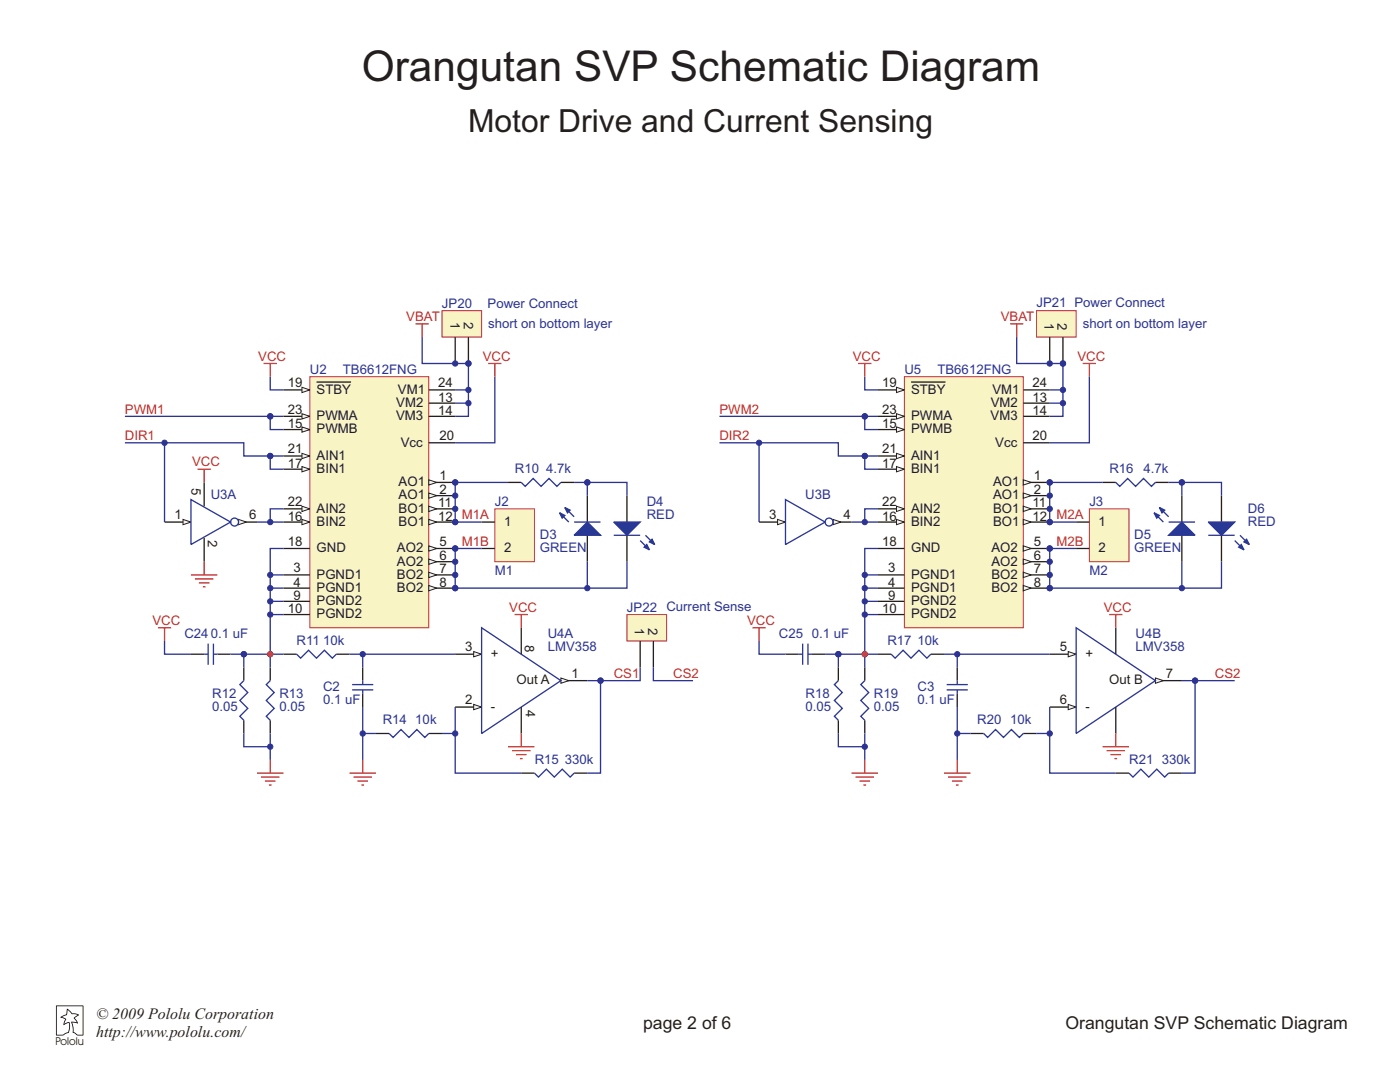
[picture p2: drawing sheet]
<svg xmlns="http://www.w3.org/2000/svg" width="279mm" height="216mm" viewBox="0 0 279 216" stroke-linecap="round" stroke-linejoin="round" font-family="sans-serif">
<path d="M82.9 64.6h2.7M84.3 64.6v2.7M97.4 72.5h2.7M98.8 72.5v2.7M51.3 154.3h5.3M52.1 155.1h3.7M52.9 155.9h2.1M53.7 156.6h.5M53.9 151.6v2.7" fill="none" stroke="#c2262e" stroke-width=".26"/>
<path d="M90.8 77.8h2.7" fill="none" stroke="#2c3392" stroke-width=".26"/>
<circle cx="93.5" cy="77.8" r=".53" fill="#2c3392"/>
<circle cx="93.5" cy="77.8" r=".53" fill="none" stroke="#2c3392" stroke-width=".2"/>
<path d="M90.8 80.4h2.7" fill="none" stroke="#2c3392" stroke-width=".26"/>
<circle cx="93.5" cy="80.4" r=".53" fill="#2c3392"/>
<circle cx="93.5" cy="80.4" r=".53" fill="none" stroke="#2c3392" stroke-width=".2"/>
<path d="M98.8 75.2v13.2h-8M53.9 114.7h2.7" fill="none" stroke="#2c3392" stroke-width=".26"/>
<circle cx="53.9" cy="114.7" r=".53" fill="#2c3392"/>
<circle cx="53.9" cy="114.7" r=".53" fill="none" stroke="#2c3392" stroke-width=".2"/>
<path d="M53.9 117.4h2.7" fill="none" stroke="#2c3392" stroke-width=".26"/>
<circle cx="53.9" cy="117.4" r=".53" fill="#2c3392"/>
<circle cx="53.9" cy="117.4" r=".53" fill="none" stroke="#2c3392" stroke-width=".2"/>
<path d="M53.9 120h2.7" fill="none" stroke="#2c3392" stroke-width=".26"/>
<circle cx="53.9" cy="120" r=".53" fill="#2c3392"/>
<circle cx="53.9" cy="120" r=".53" fill="none" stroke="#2c3392" stroke-width=".2"/>
<path d="M53.9 122.6h2.7" fill="none" stroke="#2c3392" stroke-width=".26"/>
<circle cx="53.9" cy="122.6" r=".53" fill="#2c3392"/>
<circle cx="53.9" cy="122.6" r=".53" fill="none" stroke="#2c3392" stroke-width=".2"/>
<path d="M47.6 104.2h3.7" fill="none" stroke="#231f20" stroke-width=".26"/>
<path d="M47.6 103.6l1.6 .6-1.6 .5z" fill="#f9f7e9"/>
<path d="M47.6 103.6l1.6 .6-1.6 .5z" fill="none" stroke="#231f20" stroke-width=".2"/>
<path d="M32.8 104.2h5.3" fill="none" stroke="#231f20" stroke-width=".26"/>
<path d="M36.5 103.6l1.6 .6-1.6 .5z" fill="#f9f7e9"/>
<path d="M36.5 103.6l1.6 .6-1.6 .5z" fill="none" stroke="#231f20" stroke-width=".2"/>
<g fill="none" stroke="#273895" stroke-width=".26">
<path d="M38.1 99.7l7.9 4.5-7.9 4.5z"/>
<circle cx="46.8" cy="104.2" r=".79"/>
</g>
<path d="M40.7 96.3v4.7M40.7 107.3v4.8" fill="none" stroke="#231f20" stroke-width=".26"/>
<path d="M61.8 75.2h23.8v50.1h-23.8z" fill-rule="evenodd" fill="#f9f4c4"/>
<path d="M61.8 75.2h23.8v50.1h-23.8z" fill="none" stroke="#c2262e" stroke-width=".2"/>
<path d="M56.6 93.6h5.2M85.6 88.4h5.2" fill="none" stroke="#231f20" stroke-width=".26"/>
<path d="M60.3 93.1l1.5 .5-1.5 .6z" fill="#f9f7e9"/>
<path d="M60.3 93.1l1.5 .5-1.5 .6z" fill="none" stroke="#231f20" stroke-width=".2"/>
<path d="M85.6 98.9h5.2" fill="none" stroke="#231f20" stroke-width=".26"/>
<path d="M85.6 98.4l1.6 .5-1.6 .5z" fill="#f9f7e9"/>
<path d="M85.6 98.4l1.6 .5-1.6 .5z" fill="none" stroke="#231f20" stroke-width=".2"/>
<path d="M85.6 112.1h5.2" fill="none" stroke="#231f20" stroke-width=".26"/>
<path d="M85.6 111.6l1.6 .5-1.6 .5z" fill="#f9f7e9"/>
<path d="M85.6 111.6l1.6 .5-1.6 .5z" fill="none" stroke="#231f20" stroke-width=".2"/>
<path d="M85.6 104.2h5.2" fill="none" stroke="#231f20" stroke-width=".26"/>
<path d="M85.6 103.6l1.6 .6-1.6 .5z" fill="#f9f7e9"/>
<path d="M85.6 103.6l1.6 .6-1.6 .5z" fill="none" stroke="#231f20" stroke-width=".2"/>
<path d="M85.6 117.4h5.2" fill="none" stroke="#231f20" stroke-width=".26"/>
<path d="M85.6 116.8l1.6 .6-1.6 .5z" fill="#f9f7e9"/>
<path d="M85.6 116.8l1.6 .6-1.6 .5z" fill="none" stroke="#231f20" stroke-width=".2"/>
<path d="M56.6 104.2h5.2" fill="none" stroke="#231f20" stroke-width=".26"/>
<path d="M60.3 103.6l1.5 .6-1.5 .5z" fill="#f9f7e9"/>
<path d="M60.3 103.6l1.5 .6-1.5 .5z" fill="none" stroke="#231f20" stroke-width=".2"/>
<path d="M56.6 85.7h5.2" fill="none" stroke="#231f20" stroke-width=".26"/>
<path d="M60.3 85.2l1.5 .5-1.5 .5z" fill="#f9f7e9"/>
<path d="M60.3 85.2l1.5 .5-1.5 .5z" fill="none" stroke="#231f20" stroke-width=".2"/>
<path d="M56.6 77.8h5.2" fill="none" stroke="#231f20" stroke-width=".26"/>
<path d="M60.3 77.3l1.5 .5-1.5 .5z" fill="#f9f7e9"/>
<path d="M60.3 77.3l1.5 .5-1.5 .5z" fill="none" stroke="#231f20" stroke-width=".2"/>
<path d="M63.2 76.2h6.9" fill="none" stroke="#231f20" stroke-width=".61" stroke-linecap="butt"/>
<path d="M85.6 77.8h5.2M85.6 80.4h5.2M56.6 120h5.2M85.6 114.7h5.2M56.6 122.6h5.2" fill="none" stroke="#231f20" stroke-width=".26"/>
<path d="M85.6 114.2l1.6 .5-1.6 .5z" fill="#f9f7e9"/>
<path d="M85.6 114.2l1.6 .5-1.6 .5z" fill="none" stroke="#231f20" stroke-width=".2"/>
<path d="M85.6 101.5h5.2" fill="none" stroke="#231f20" stroke-width=".26"/>
<path d="M85.6 101l1.6 .5-1.6 .6z" fill="#f9f7e9"/>
<path d="M85.6 101l1.6 .5-1.6 .6z" fill="none" stroke="#231f20" stroke-width=".2"/>
<path d="M85.6 109.4h5.2" fill="none" stroke="#231f20" stroke-width=".26"/>
<path d="M85.6 108.9l1.6 .5-1.6 .6z" fill="#f9f7e9"/>
<path d="M85.6 108.9l1.6 .5-1.6 .6z" fill="none" stroke="#231f20" stroke-width=".2"/>
<path d="M85.6 96.3h5.2" fill="none" stroke="#231f20" stroke-width=".26"/>
<path d="M85.6 95.7l1.6 .6-1.6 .5z" fill="#f9f7e9"/>
<path d="M85.6 95.7l1.6 .6-1.6 .5z" fill="none" stroke="#231f20" stroke-width=".2"/>
<path d="M56.6 91h5.2M85.6 83.1h5.2M56.6 117.4h5.2M56.6 114.7h5.2M56.6 109.4h5.2" fill="none" stroke="#231f20" stroke-width=".26"/>
<path d="M60.3 90.5l1.5 .5-1.5 .5z" fill="#f9f7e9"/>
<path d="M60.3 90.5l1.5 .5-1.5 .5z" fill="none" stroke="#231f20" stroke-width=".2"/>
<path d="M56.6 101.5h5.2" fill="none" stroke="#231f20" stroke-width=".26"/>
<path d="M60.3 101l1.5 .5-1.5 .6z" fill="#f9f7e9"/>
<path d="M60.3 101l1.5 .5-1.5 .6z" fill="none" stroke="#231f20" stroke-width=".2"/>
<path d="M56.6 83.1h5.2" fill="none" stroke="#231f20" stroke-width=".26"/>
<path d="M60.3 82.6l1.5 .5-1.5 .5z" fill="#f9f7e9"/>
<path d="M60.3 82.6l1.5 .5-1.5 .5z" fill="none" stroke="#231f20" stroke-width=".2"/>
<circle cx="90.8" cy="98.9" r=".53" fill="#2c3392"/>
<circle cx="90.8" cy="98.9" r=".53" fill="none" stroke="#2c3392" stroke-width=".2"/>
<circle cx="90.8" cy="112.1" r=".53" fill="#2c3392"/>
<circle cx="90.8" cy="112.1" r=".53" fill="none" stroke="#2c3392" stroke-width=".2"/>
<circle cx="90.8" cy="104.2" r=".53" fill="#2c3392"/>
<circle cx="90.8" cy="104.2" r=".53" fill="none" stroke="#2c3392" stroke-width=".2"/>
<circle cx="90.8" cy="117.4" r=".53" fill="#2c3392"/>
<circle cx="90.8" cy="117.4" r=".53" fill="none" stroke="#2c3392" stroke-width=".2"/>
<circle cx="90.8" cy="114.7" r=".53" fill="#2c3392"/>
<circle cx="90.8" cy="114.7" r=".53" fill="none" stroke="#2c3392" stroke-width=".2"/>
<circle cx="90.8" cy="101.5" r=".53" fill="#2c3392"/>
<circle cx="90.8" cy="101.5" r=".53" fill="none" stroke="#2c3392" stroke-width=".2"/>
<circle cx="90.8" cy="109.4" r=".53" fill="#2c3392"/>
<circle cx="90.8" cy="109.4" r=".53" fill="none" stroke="#2c3392" stroke-width=".2"/>
<circle cx="90.8" cy="96.3" r=".53" fill="#2c3392"/>
<circle cx="90.8" cy="96.3" r=".53" fill="none" stroke="#2c3392" stroke-width=".2"/>
<path d="M98.8 101.5h7.9v10.6h-7.9z" fill-rule="evenodd" fill="#f9f4c4"/>
<path d="M98.8 101.5h7.9v10.6h-7.9z" fill="none" stroke="#c2262e" stroke-width=".2"/>
<path d="M96.1 104.2h2.7M96.1 109.4h2.7" fill="none" stroke="#231f20" stroke-width=".26"/>
<path d="M39.4 93.6h2.7M40.7 93.6v2.7M38.1 114.7h5.3M38.9 115.5h3.7M39.7 116.3h2.1M40.5 117.1h.5M40.7 112.1v2.6" fill="none" stroke="#c2262e" stroke-width=".26"/>
<path d="M51.3 104.2h5.3M56.6 101.5h-2.7v2.7" fill="none" stroke="#2c3392" stroke-width=".26"/>
<circle cx="53.9" cy="104.2" r=".53" fill="#2c3392"/>
<circle cx="53.9" cy="104.2" r=".53" fill="none" stroke="#2c3392" stroke-width=".2"/>
<path d="M56.6 91h-2.7v2.6h2.7" fill="none" stroke="#2c3392" stroke-width=".26"/>
<circle cx="53.9" cy="91" r=".53" fill="#2c3392"/>
<circle cx="53.9" cy="91" r=".53" fill="none" stroke="#2c3392" stroke-width=".2"/>
<path d="M32.8 88.4v15.8" fill="none" stroke="#2c3392" stroke-width=".26"/>
<circle cx="32.8" cy="88.4" r=".53" fill="#2c3392"/>
<circle cx="32.8" cy="88.4" r=".53" fill="none" stroke="#2c3392" stroke-width=".2"/>
<path d="M24.9 88.4h23.8v2.6h5.2" fill="none" stroke="#2c3392" stroke-width=".26"/>
<circle cx="53.9" cy="91" r=".53" fill="#2c3392"/>
<circle cx="53.9" cy="91" r=".53" fill="none" stroke="#2c3392" stroke-width=".2"/>
<path d="M56.6 83.1h-2.7v2.6h2.7" fill="none" stroke="#2c3392" stroke-width=".26"/>
<circle cx="53.9" cy="83.1" r=".53" fill="#2c3392"/>
<circle cx="53.9" cy="83.1" r=".53" fill="none" stroke="#2c3392" stroke-width=".2"/>
<path d="M24.9 83.1h29" fill="none" stroke="#2c3392" stroke-width=".26"/>
<circle cx="53.9" cy="83.1" r=".53" fill="#2c3392"/>
<circle cx="53.9" cy="83.1" r=".53" fill="none" stroke="#2c3392" stroke-width=".2"/>
<path d="M88.2 62h7.9v5.3h-7.9z" fill-rule="evenodd" fill="#f9f4c4"/>
<path d="M88.2 62h7.9v5.3h-7.9z" fill="none" stroke="#c2262e" stroke-width=".2"/>
<path d="M90.8 67.3v5.2M93.5 67.3v5.2" fill="none" stroke="#231f20" stroke-width=".26"/>
<circle cx="90.8" cy="72.5" r=".53" fill="#2c3392"/>
<circle cx="90.8" cy="72.5" r=".53" fill="none" stroke="#2c3392" stroke-width=".2"/>
<circle cx="93.5" cy="72.5" r=".53" fill="#2c3392"/>
<circle cx="93.5" cy="72.5" r=".53" fill="none" stroke="#2c3392" stroke-width=".2"/>
<path d="M84.3 67.3v5.2h9.2v10.6h-2.7" fill="none" stroke="#2c3392" stroke-width=".26"/>
<circle cx="93.5" cy="72.5" r=".53" fill="#2c3392"/>
<circle cx="93.5" cy="72.5" r=".53" fill="none" stroke="#2c3392" stroke-width=".2"/>
<path d="M111.9 135.8h5.3" fill="none" stroke="#231f20" stroke-width=".26"/>
<path d="M111.9 135.3l1.6 .5-1.6 .5z" fill="#f9f7e9"/>
<path d="M111.9 135.3l1.6 .5-1.6 .5z" fill="none" stroke="#231f20" stroke-width=".2"/>
<path d="M90.8 141.1h5.3" fill="none" stroke="#231f20" stroke-width=".26"/>
<path d="M94.5 140.6l1.6 .5-1.6 .5z" fill="#f9f7e9"/>
<path d="M94.5 140.6l1.6 .5-1.6 .5z" fill="none" stroke="#231f20" stroke-width=".2"/>
<path d="M90.8 130.5h5.3" fill="none" stroke="#231f20" stroke-width=".26"/>
<path d="M94.5 130l1.6 .5-1.6 .6z" fill="#f9f7e9"/>
<path d="M94.5 130l1.6 .5-1.6 .6z" fill="none" stroke="#231f20" stroke-width=".2"/>
<path d="M48.7 135.8l-.8 .8 1.5 1.6-1.5 1.6 1.5 1.5-1.5 1.6 .8 .8M53.9 135.8l-.8 .8 1.6 1.6-1.6 1.6 1.6 1.5-1.6 1.6 .8 .8M59.2 130.5l.8 .8 1.6-1.6 1.6 1.6 1.5-1.6 1.6 1.6 .8-.8M70.3 136.6h4.2M70.3 137.7h4.2M72.4 135.8v.8M72.4 137.7v.7M96.1 125.3l15.8 10.5-15.8 10.6zM77.7 146.4l.8 .8 1.5-1.6 1.6 1.6 1.6-1.6 1.6 1.6 .8-.8M106.7 154.3l.8 .8 1.5-1.6 1.6 1.6 1.6-1.6 1.6 1.6 .8-.8" fill="none" stroke="#273895" stroke-width=".26"/>
<g fill="none" stroke="#231f20" stroke-width=".26">
<path d="M48.7 133.2v2.6M53.9 133.2v2.6M56.6 130.5h2.6M67.1 130.5h2.7M72.4 133.2v2.6M72.4 138.4v2.7M104 125.3v5.2M48.7 143.7v2.7M53.9 143.7v2.7M75 146.4h2.7M85.6 146.4h2.6M104 141.1v5.3"/>
<path d="M104 154.3h2.7M114.6 154.3h2.6"/>
</g>
<g fill="none" stroke="#c2262e" stroke-width=".26">
<path d="M52.6 72.5h2.6M53.9 72.5v2.7M102.7 122.6h2.6M104 122.6v2.7M69.8 154.3h5.2M70.5 155.1h3.7M71.3 155.9h2.1M72.1 156.6h.6M72.4 151.6v2.7M101.4 149h5.3M102.2 149.8h3.7M103 150.6h2.1"/>
<path d="M103.8 151.4h.5M104 146.4v2.6"/>
</g>
<path d="M53.9 75.2v2.6h2.7M48.7 146.4v2.6h5.2M53.9 146.4v5.2" fill="none" stroke="#2c3392" stroke-width=".26"/>
<circle cx="53.9" cy="149" r=".53" fill="#2c3392"/>
<circle cx="53.9" cy="149" r=".53" fill="none" stroke="#2c3392" stroke-width=".2"/>
<path d="M56.6 109.4h-2.7v23.8M56.6 130.5h-7.9v2.7" fill="none" stroke="#2c3392" stroke-width=".26"/>
<circle cx="48.7" cy="130.5" r=".53" fill="#2c3392"/>
<circle cx="48.7" cy="130.5" r=".53" fill="none" stroke="#2c3392" stroke-width=".2"/>
<path d="M69.8 130.5h21M72.4 130.5v2.7" fill="none" stroke="#2c3392" stroke-width=".26"/>
<circle cx="72.4" cy="130.5" r=".53" fill="#2c3392"/>
<circle cx="72.4" cy="130.5" r=".53" fill="none" stroke="#2c3392" stroke-width=".2"/>
<path d="M72.4 141.1v10.5M72.4 146.4h2.6" fill="none" stroke="#2c3392" stroke-width=".26"/>
<circle cx="72.4" cy="146.4" r=".53" fill="#2c3392"/>
<circle cx="72.4" cy="146.4" r=".53" fill="none" stroke="#2c3392" stroke-width=".2"/>
<path d="M117.2 135.8h2.6v18.5h-2.6M90.8 141.1v13.2h13.2" fill="none" stroke="#2c3392" stroke-width=".26"/>
<circle cx="119.8" cy="135.8" r=".53" fill="#2c3392"/>
<circle cx="119.8" cy="135.8" r=".53" fill="none" stroke="#2c3392" stroke-width=".2"/>
<path d="M127.8 133.2v2.6h-8" fill="none" stroke="#2c3392" stroke-width=".26"/>
<circle cx="119.8" cy="135.8" r=".53" fill="#2c3392"/>
<circle cx="119.8" cy="135.8" r=".53" fill="none" stroke="#2c3392" stroke-width=".2"/>
<circle cx="53.9" cy="130.5" r=".53" fill="#2c3392"/>
<circle cx="53.9" cy="130.5" r=".53" fill="none" stroke="#2c3392" stroke-width=".2"/>
<circle cx="53.9" cy="130.5" r=".53" fill="#c2262e"/>
<circle cx="53.9" cy="130.5" r=".53" fill="none" stroke="#c2262e" stroke-width=".2"/>
<path d="M88.2 146.4h2.6" fill="none" stroke="#2c3392" stroke-width=".26"/>
<circle cx="90.8" cy="146.4" r=".53" fill="#2c3392"/>
<circle cx="90.8" cy="146.4" r=".53" fill="none" stroke="#2c3392" stroke-width=".2"/>
<path d="M125.1 122.6h7.9v5.3h-7.9z" fill-rule="evenodd" fill="#f9f4c4"/>
<path d="M125.1 122.6h7.9v5.3h-7.9z" fill="none" stroke="#c2262e" stroke-width=".2"/>
<path d="M117.2 98.9v5.3M117.2 106.8v5.3M127.8 127.9v5.3M130.4 127.9v5.3" fill="none" stroke="#231f20" stroke-width=".26"/>
<path d="M130.4 133.2v2.6h7.9" fill="none" stroke="#2c3392" stroke-width=".26"/>
<path d="M114.6 106.8l2.6-2.6 2.6 2.6z" fill="#273895"/>
<path d="M112.7 101.3l1.9 1.8M114.6 106.8l2.6-2.6 2.6 2.6z" fill="none" stroke="#273895" stroke-width=".26"/>
<path d="M112.7 101.3l1.1 .5-.5 .5z" fill="#273895"/>
<path d="M112.7 101.3l1.1 .5-.5 .5z" fill="none" stroke="#273895" stroke-width=".26"/>
<path d="M111.7 102.3l1 .6-.5 .5z" fill="#273895"/>
<path d="M104 96.3l.8 .8 1.6-1.6 1.6 1.6 1.6-1.6 1.5 1.6 .8-.8M111.7 102.3l1 .6-.5 .5zM111.7 102.3l1.8 1.9M114.6 104.2h5.2" fill="none" stroke="#273895" stroke-width=".26"/>
<path d="M101.4 96.3h2.6M111.9 96.3h2.7M125.1 98.9v5.3M125.1 106.8v5.3" fill="none" stroke="#231f20" stroke-width=".26"/>
<path d="M122.5 104.2h5.3l-2.7 2.6z" fill="#273895"/>
<path d="M122.5 104.2h5.3l-2.7 2.6zM127.8 107.9l1.8 1.8" fill="none" stroke="#273895" stroke-width=".26"/>
<path d="M129.1 108.7l.5 1-1.1-.5z" fill="#273895"/>
<path d="M129.1 108.7l.5 1-1.1-.5z" fill="none" stroke="#273895" stroke-width=".26"/>
<path d="M129.6 108.1l.5-.5 .6 1.1z" fill="#273895"/>
<path d="M122.5 106.8h5.3M128.8 106.8l1.9 1.9M129.6 108.1l.5-.5 .6 1.1z" fill="none" stroke="#273895" stroke-width=".26"/>
<path d="M117.2 112.1v5.3" fill="none" stroke="#2c3392" stroke-width=".26"/>
<circle cx="117.2" cy="117.4" r=".53" fill="#2c3392"/>
<circle cx="117.2" cy="117.4" r=".53" fill="none" stroke="#2c3392" stroke-width=".2"/>
<path d="M96.1 109.4h-5.3v8h34.3v-5.3" fill="none" stroke="#2c3392" stroke-width=".26"/>
<circle cx="90.8" cy="109.4" r=".53" fill="#2c3392"/>
<circle cx="90.8" cy="109.4" r=".53" fill="none" stroke="#2c3392" stroke-width=".2"/>
<circle cx="90.8" cy="117.4" r=".53" fill="#2c3392"/>
<circle cx="90.8" cy="117.4" r=".53" fill="none" stroke="#2c3392" stroke-width=".2"/>
<path d="M114.6 96.3h2.6v2.6" fill="none" stroke="#2c3392" stroke-width=".26"/>
<circle cx="117.2" cy="96.3" r=".53" fill="#2c3392"/>
<circle cx="117.2" cy="96.3" r=".53" fill="none" stroke="#2c3392" stroke-width=".2"/>
<path d="M117.2 96.3h7.9v2.6" fill="none" stroke="#2c3392" stroke-width=".26"/>
<circle cx="117.2" cy="96.3" r=".53" fill="#2c3392"/>
<circle cx="117.2" cy="96.3" r=".53" fill="none" stroke="#2c3392" stroke-width=".2"/>
<path d="M101.4 96.3h-10.6v7.9h5.3" fill="none" stroke="#2c3392" stroke-width=".26"/>
<circle cx="90.8" cy="104.2" r=".53" fill="#2c3392"/>
<circle cx="90.8" cy="104.2" r=".53" fill="none" stroke="#2c3392" stroke-width=".2"/>
<circle cx="90.8" cy="96.3" r=".53" fill="#2c3392"/>
<circle cx="90.8" cy="96.3" r=".53" fill="none" stroke="#2c3392" stroke-width=".2"/>
<path d="M38.1 130.5h2.6M43.4 130.5h2.6" fill="none" stroke="#231f20" stroke-width=".26"/>
<path d="M40.7 130.5h.8M41.5 128.4v4.2M42.6 128.4v4.2M42.6 130.5h.8" fill="none" stroke="#273895" stroke-width=".26"/>
<path d="M31.5 125.3h2.7M32.8 125.3v2.6" fill="none" stroke="#c2262e" stroke-width=".26"/>
<path d="M32.8 127.9v2.6h5.3M46 130.5h2.7" fill="none" stroke="#2c3392" stroke-width=".26"/>
<circle cx="48.7" cy="130.5" r=".53" fill="#2c3392"/>
<circle cx="48.7" cy="130.5" r=".53" fill="none" stroke="#2c3392" stroke-width=".2"/>
<path d="M216.1 72.5h2.6M217.4 72.5v2.7" fill="none" stroke="#c2262e" stroke-width=".26"/>
<path d="M209.5 77.8h2.6" fill="none" stroke="#2c3392" stroke-width=".26"/>
<circle cx="212.1" cy="77.8" r=".53" fill="#2c3392"/>
<circle cx="212.1" cy="77.8" r=".53" fill="none" stroke="#2c3392" stroke-width=".2"/>
<path d="M209.5 80.4h2.6" fill="none" stroke="#2c3392" stroke-width=".26"/>
<circle cx="212.1" cy="80.4" r=".53" fill="#2c3392"/>
<circle cx="212.1" cy="80.4" r=".53" fill="none" stroke="#2c3392" stroke-width=".2"/>
<path d="M217.4 75.2v13.2h-7.9M172.6 114.7h2.6M175.2 109.4h-2.6v23.8" fill="none" stroke="#2c3392" stroke-width=".26"/>
<circle cx="172.6" cy="114.7" r=".53" fill="#2c3392"/>
<circle cx="172.6" cy="114.7" r=".53" fill="none" stroke="#2c3392" stroke-width=".2"/>
<path d="M172.6 117.4h2.6" fill="none" stroke="#2c3392" stroke-width=".26"/>
<circle cx="172.6" cy="117.4" r=".53" fill="#2c3392"/>
<circle cx="172.6" cy="117.4" r=".53" fill="none" stroke="#2c3392" stroke-width=".2"/>
<path d="M172.6 120h2.6" fill="none" stroke="#2c3392" stroke-width=".26"/>
<circle cx="172.6" cy="120" r=".53" fill="#2c3392"/>
<circle cx="172.6" cy="120" r=".53" fill="none" stroke="#2c3392" stroke-width=".2"/>
<path d="M172.6 122.6h2.6" fill="none" stroke="#2c3392" stroke-width=".26"/>
<circle cx="172.6" cy="122.6" r=".53" fill="#2c3392"/>
<circle cx="172.6" cy="122.6" r=".53" fill="none" stroke="#2c3392" stroke-width=".2"/>
<path d="M180.5 75.2h23.7v50.1h-23.7z" fill-rule="evenodd" fill="#f9f4c4"/>
<path d="M180.5 75.2h23.7v50.1h-23.7z" fill="none" stroke="#c2262e" stroke-width=".2"/>
<path d="M175.2 93.6h5.3M204.2 88.4h5.3" fill="none" stroke="#231f20" stroke-width=".26"/>
<path d="M178.9 93.1l1.6 .5-1.6 .6z" fill="#f9f7e9"/>
<path d="M178.9 93.1l1.6 .5-1.6 .6z" fill="none" stroke="#231f20" stroke-width=".2"/>
<path d="M204.2 98.9h5.3" fill="none" stroke="#231f20" stroke-width=".26"/>
<path d="M204.2 98.4l1.6 .5-1.6 .5z" fill="#f9f7e9"/>
<path d="M204.2 98.4l1.6 .5-1.6 .5z" fill="none" stroke="#231f20" stroke-width=".2"/>
<path d="M204.2 112.1h5.3" fill="none" stroke="#231f20" stroke-width=".26"/>
<path d="M204.2 111.6l1.6 .5-1.6 .5z" fill="#f9f7e9"/>
<path d="M204.2 111.6l1.6 .5-1.6 .5z" fill="none" stroke="#231f20" stroke-width=".2"/>
<path d="M204.2 104.2h5.3" fill="none" stroke="#231f20" stroke-width=".26"/>
<path d="M204.2 103.6l1.6 .6-1.6 .5z" fill="#f9f7e9"/>
<path d="M204.2 103.6l1.6 .6-1.6 .5z" fill="none" stroke="#231f20" stroke-width=".2"/>
<path d="M204.2 117.4h5.3" fill="none" stroke="#231f20" stroke-width=".26"/>
<path d="M204.2 116.8l1.6 .6-1.6 .5z" fill="#f9f7e9"/>
<path d="M204.2 116.8l1.6 .6-1.6 .5z" fill="none" stroke="#231f20" stroke-width=".2"/>
<path d="M175.2 104.2h5.3" fill="none" stroke="#231f20" stroke-width=".26"/>
<path d="M178.9 103.6l1.6 .6-1.6 .5z" fill="#f9f7e9"/>
<path d="M178.9 103.6l1.6 .6-1.6 .5z" fill="none" stroke="#231f20" stroke-width=".2"/>
<path d="M175.2 85.7h5.3" fill="none" stroke="#231f20" stroke-width=".26"/>
<path d="M178.9 85.2l1.6 .5-1.6 .5z" fill="#f9f7e9"/>
<path d="M178.9 85.2l1.6 .5-1.6 .5z" fill="none" stroke="#231f20" stroke-width=".2"/>
<path d="M175.2 77.8h5.3" fill="none" stroke="#231f20" stroke-width=".26"/>
<path d="M178.9 77.3l1.6 .5-1.6 .5z" fill="#f9f7e9"/>
<path d="M178.9 77.3l1.6 .5-1.6 .5z" fill="none" stroke="#231f20" stroke-width=".2"/>
<path d="M181.8 76.2h6.9" fill="none" stroke="#231f20" stroke-width=".61" stroke-linecap="butt"/>
<path d="M204.2 77.8h5.3M204.2 80.4h5.3M175.2 120h5.3M204.2 114.7h5.3M175.2 122.6h5.3" fill="none" stroke="#231f20" stroke-width=".26"/>
<path d="M204.2 114.2l1.6 .5-1.6 .5z" fill="#f9f7e9"/>
<path d="M204.2 114.2l1.6 .5-1.6 .5z" fill="none" stroke="#231f20" stroke-width=".2"/>
<path d="M204.2 101.5h5.3" fill="none" stroke="#231f20" stroke-width=".26"/>
<path d="M204.2 101l1.6 .5-1.6 .6z" fill="#f9f7e9"/>
<path d="M204.2 101l1.6 .5-1.6 .6z" fill="none" stroke="#231f20" stroke-width=".2"/>
<path d="M204.2 109.4h5.3" fill="none" stroke="#231f20" stroke-width=".26"/>
<path d="M204.2 108.9l1.6 .5-1.6 .6z" fill="#f9f7e9"/>
<path d="M204.2 108.9l1.6 .5-1.6 .6z" fill="none" stroke="#231f20" stroke-width=".2"/>
<path d="M204.2 96.3h5.3" fill="none" stroke="#231f20" stroke-width=".26"/>
<path d="M204.2 95.7l1.6 .6-1.6 .5z" fill="#f9f7e9"/>
<path d="M204.2 95.7l1.6 .6-1.6 .5z" fill="none" stroke="#231f20" stroke-width=".2"/>
<path d="M175.2 91h5.3M204.2 83.1h5.3M175.2 117.4h5.3M175.2 114.7h5.3M175.2 109.4h5.3" fill="none" stroke="#231f20" stroke-width=".26"/>
<path d="M178.9 90.5l1.6 .5-1.6 .5z" fill="#f9f7e9"/>
<path d="M178.9 90.5l1.6 .5-1.6 .5z" fill="none" stroke="#231f20" stroke-width=".2"/>
<path d="M175.2 101.5h5.3" fill="none" stroke="#231f20" stroke-width=".26"/>
<path d="M178.9 101l1.6 .5-1.6 .6z" fill="#f9f7e9"/>
<path d="M178.9 101l1.6 .5-1.6 .6z" fill="none" stroke="#231f20" stroke-width=".2"/>
<path d="M175.2 83.1h5.3" fill="none" stroke="#231f20" stroke-width=".26"/>
<path d="M178.9 82.6l1.6 .5-1.6 .5z" fill="#f9f7e9"/>
<path d="M178.9 82.6l1.6 .5-1.6 .5z" fill="none" stroke="#231f20" stroke-width=".2"/>
<circle cx="209.5" cy="98.9" r=".53" fill="#2c3392"/>
<circle cx="209.5" cy="98.9" r=".53" fill="none" stroke="#2c3392" stroke-width=".2"/>
<circle cx="209.5" cy="112.1" r=".53" fill="#2c3392"/>
<circle cx="209.5" cy="112.1" r=".53" fill="none" stroke="#2c3392" stroke-width=".2"/>
<circle cx="209.5" cy="104.2" r=".53" fill="#2c3392"/>
<circle cx="209.5" cy="104.2" r=".53" fill="none" stroke="#2c3392" stroke-width=".2"/>
<circle cx="209.5" cy="117.4" r=".53" fill="#2c3392"/>
<circle cx="209.5" cy="117.4" r=".53" fill="none" stroke="#2c3392" stroke-width=".2"/>
<circle cx="209.5" cy="114.7" r=".53" fill="#2c3392"/>
<circle cx="209.5" cy="114.7" r=".53" fill="none" stroke="#2c3392" stroke-width=".2"/>
<circle cx="209.5" cy="101.5" r=".53" fill="#2c3392"/>
<circle cx="209.5" cy="101.5" r=".53" fill="none" stroke="#2c3392" stroke-width=".2"/>
<circle cx="209.5" cy="109.4" r=".53" fill="#2c3392"/>
<circle cx="209.5" cy="109.4" r=".53" fill="none" stroke="#2c3392" stroke-width=".2"/>
<circle cx="209.5" cy="96.3" r=".53" fill="#2c3392"/>
<circle cx="209.5" cy="96.3" r=".53" fill="none" stroke="#2c3392" stroke-width=".2"/>
<path d="M217.4 101.5h7.9v10.6h-7.9z" fill-rule="evenodd" fill="#f9f4c4"/>
<path d="M217.4 101.5h7.9v10.6h-7.9z" fill="none" stroke="#c2262e" stroke-width=".2"/>
<path d="M214.8 104.2h2.6M214.8 109.4h2.6" fill="none" stroke="#231f20" stroke-width=".26"/>
<path d="M169.9 104.2h5.3M175.2 101.5h-2.6v2.7" fill="none" stroke="#2c3392" stroke-width=".26"/>
<circle cx="172.6" cy="104.2" r=".53" fill="#2c3392"/>
<circle cx="172.6" cy="104.2" r=".53" fill="none" stroke="#2c3392" stroke-width=".2"/>
<path d="M175.2 91h-2.6v2.6h2.6" fill="none" stroke="#2c3392" stroke-width=".26"/>
<circle cx="172.6" cy="91" r=".53" fill="#2c3392"/>
<circle cx="172.6" cy="91" r=".53" fill="none" stroke="#2c3392" stroke-width=".2"/>
<path d="M151.5 88.4v15.8" fill="none" stroke="#2c3392" stroke-width=".26"/>
<circle cx="151.5" cy="88.4" r=".53" fill="#2c3392"/>
<circle cx="151.5" cy="88.4" r=".53" fill="none" stroke="#2c3392" stroke-width=".2"/>
<path d="M143.6 88.4h23.7v2.6h5.3" fill="none" stroke="#2c3392" stroke-width=".26"/>
<circle cx="172.6" cy="91" r=".53" fill="#2c3392"/>
<circle cx="172.6" cy="91" r=".53" fill="none" stroke="#2c3392" stroke-width=".2"/>
<path d="M175.2 83.1h-2.6v2.6h2.6" fill="none" stroke="#2c3392" stroke-width=".26"/>
<circle cx="172.6" cy="83.1" r=".53" fill="#2c3392"/>
<circle cx="172.6" cy="83.1" r=".53" fill="none" stroke="#2c3392" stroke-width=".2"/>
<path d="M143.6 83.1h29" fill="none" stroke="#2c3392" stroke-width=".26"/>
<circle cx="172.6" cy="83.1" r=".53" fill="#2c3392"/>
<circle cx="172.6" cy="83.1" r=".53" fill="none" stroke="#2c3392" stroke-width=".2"/>
<path d="M166.3 104.2h3.6" fill="none" stroke="#231f20" stroke-width=".26"/>
<path d="M166.3 103.6l1.5 .6-1.5 .5z" fill="#f9f7e9"/>
<path d="M166.3 103.6l1.5 .6-1.5 .5z" fill="none" stroke="#231f20" stroke-width=".2"/>
<path d="M151.5 104.2h5.3" fill="none" stroke="#231f20" stroke-width=".26"/>
<path d="M155.2 103.6l1.6 .6-1.6 .5z" fill="#f9f7e9"/>
<path d="M155.2 103.6l1.6 .6-1.6 .5z" fill="none" stroke="#231f20" stroke-width=".2"/>
<g fill="none" stroke="#273895" stroke-width=".26">
<path d="M156.8 99.7l7.9 4.5-7.9 4.5z"/>
<circle cx="165.5" cy="104.2" r=".79"/>
</g>
<path d="M201.6 64.6h2.6M202.9 64.6v2.7" fill="none" stroke="#c2262e" stroke-width=".26"/>
<path d="M206.9 62h7.9v5.3h-7.9z" fill-rule="evenodd" fill="#f9f4c4"/>
<path d="M206.9 62h7.9v5.3h-7.9z" fill="none" stroke="#c2262e" stroke-width=".2"/>
<path d="M209.5 67.3v5.2M212.1 67.3v5.2" fill="none" stroke="#231f20" stroke-width=".26"/>
<circle cx="209.5" cy="72.5" r=".53" fill="#2c3392"/>
<circle cx="209.5" cy="72.5" r=".53" fill="none" stroke="#2c3392" stroke-width=".2"/>
<circle cx="212.1" cy="72.5" r=".53" fill="#2c3392"/>
<circle cx="212.1" cy="72.5" r=".53" fill="none" stroke="#2c3392" stroke-width=".2"/>
<path d="M202.9 67.3v5.2h9.2v10.6h-2.6" fill="none" stroke="#2c3392" stroke-width=".26"/>
<circle cx="212.1" cy="72.5" r=".53" fill="#2c3392"/>
<circle cx="212.1" cy="72.5" r=".53" fill="none" stroke="#2c3392" stroke-width=".2"/>
<path d="M230.6 135.8h5.3" fill="none" stroke="#231f20" stroke-width=".26"/>
<path d="M230.6 135.3l1.6 .5-1.6 .5z" fill="#f9f7e9"/>
<path d="M230.6 135.3l1.6 .5-1.6 .5z" fill="none" stroke="#231f20" stroke-width=".2"/>
<path d="M209.5 141.1h5.3" fill="none" stroke="#231f20" stroke-width=".26"/>
<path d="M213.2 140.6l1.6 .5-1.6 .5z" fill="#f9f7e9"/>
<path d="M213.2 140.6l1.6 .5-1.6 .5z" fill="none" stroke="#231f20" stroke-width=".2"/>
<path d="M209.5 130.5h5.3" fill="none" stroke="#231f20" stroke-width=".26"/>
<path d="M213.2 130l1.6 .5-1.6 .6z" fill="#f9f7e9"/>
<path d="M213.2 130l1.6 .5-1.6 .6z" fill="none" stroke="#231f20" stroke-width=".2"/>
<path d="M167.3 135.8l-.8 .8 1.6 1.6-1.6 1.6 1.6 1.5-1.6 1.6 .8 .8M172.6 135.8l-.8 .8 1.6 1.6-1.6 1.6 1.6 1.5-1.6 1.6 .8 .8M177.9 130.5l.7 .8 1.6-1.6 1.6 1.6 1.6-1.6 1.6 1.6 .8-.8M188.9 136.6h4.2M188.9 137.7h4.2M191 135.8v.8M191 137.7v.7M214.8 125.3l15.8 10.5-15.8 10.6zM196.3 146.4l.8 .8 1.6-1.6 1.6 1.6 1.5-1.6 1.6 1.6 .8-.8M225.3 154.3l.8 .8 1.6-1.6 1.6 1.6 1.6-1.6 1.5 1.6 .8-.8" fill="none" stroke="#273895" stroke-width=".26"/>
<g fill="none" stroke="#231f20" stroke-width=".26">
<path d="M167.3 133.2v2.6M172.6 133.2v2.6M175.2 130.5h2.7M185.8 130.5h2.6M191 133.2v2.6M191 138.4v2.7M222.7 125.3v5.2M167.3 143.7v2.7M172.6 143.7v2.7M193.7 146.4h2.6M204.2 146.4h2.7M222.7 141.1v5.3"/>
<path d="M222.7 154.3h2.6M233.2 154.3h2.7"/>
</g>
<g fill="none" stroke="#c2262e" stroke-width=".26">
<path d="M171.3 72.5h2.6M172.6 72.5v2.7M221.4 122.6h2.6M222.7 122.6v2.7M169.9 154.3h5.3M170.7 155.1h3.7M171.5 155.9h2.1M172.3 156.6h.5M172.6 151.6v2.7M188.4 154.3h5.3M189.2 155.1h3.7M190 155.9h2.1"/>
<path d="M190.8 156.6h.5M191 151.6v2.7M220 149h5.3M220.8 149.8h3.7M221.6 150.6h2.1M222.4 151.4h.5M222.7 146.4v2.6"/>
</g>
<path d="M172.6 75.2v2.6h2.6M167.3 146.4v2.6h5.3M172.6 146.4v5.2" fill="none" stroke="#2c3392" stroke-width=".26"/>
<circle cx="172.6" cy="149" r=".53" fill="#2c3392"/>
<circle cx="172.6" cy="149" r=".53" fill="none" stroke="#2c3392" stroke-width=".2"/>
<path d="M175.2 130.5h-7.9v2.7" fill="none" stroke="#2c3392" stroke-width=".26"/>
<circle cx="167.3" cy="130.5" r=".53" fill="#2c3392"/>
<circle cx="167.3" cy="130.5" r=".53" fill="none" stroke="#2c3392" stroke-width=".2"/>
<path d="M188.4 130.5h21.1M191 130.5v2.7" fill="none" stroke="#2c3392" stroke-width=".26"/>
<circle cx="191" cy="130.5" r=".53" fill="#2c3392"/>
<circle cx="191" cy="130.5" r=".53" fill="none" stroke="#2c3392" stroke-width=".2"/>
<path d="M191 141.1v10.5M191 146.4h2.7" fill="none" stroke="#2c3392" stroke-width=".26"/>
<circle cx="191" cy="146.4" r=".53" fill="#2c3392"/>
<circle cx="191" cy="146.4" r=".53" fill="none" stroke="#2c3392" stroke-width=".2"/>
<path d="M235.9 135.8h2.6v18.5h-2.6M209.5 141.1v13.2h13.2" fill="none" stroke="#2c3392" stroke-width=".26"/>
<circle cx="238.5" cy="135.8" r=".53" fill="#2c3392"/>
<circle cx="238.5" cy="135.8" r=".53" fill="none" stroke="#2c3392" stroke-width=".2"/>
<path d="M238.5 135.8h7.9" fill="none" stroke="#2c3392" stroke-width=".26"/>
<circle cx="238.5" cy="135.8" r=".53" fill="#2c3392"/>
<circle cx="238.5" cy="135.8" r=".53" fill="none" stroke="#2c3392" stroke-width=".2"/>
<circle cx="172.6" cy="130.5" r=".53" fill="#2c3392"/>
<circle cx="172.6" cy="130.5" r=".53" fill="none" stroke="#2c3392" stroke-width=".2"/>
<circle cx="172.6" cy="130.5" r=".53" fill="#c2262e"/>
<circle cx="172.6" cy="130.5" r=".53" fill="none" stroke="#c2262e" stroke-width=".2"/>
<path d="M206.9 146.4h2.6" fill="none" stroke="#2c3392" stroke-width=".26"/>
<circle cx="209.5" cy="146.4" r=".53" fill="#2c3392"/>
<circle cx="209.5" cy="146.4" r=".53" fill="none" stroke="#2c3392" stroke-width=".2"/>
<path d="M235.9 98.9v5.3M235.9 106.8v5.3" fill="none" stroke="#231f20" stroke-width=".26"/>
<path d="M233.2 106.8l2.7-2.6 2.6 2.6z" fill="#273895"/>
<path d="M231.4 101.3l1.8 1.8M235.9 104.2l2.6 2.6h-5.3z" fill="none" stroke="#273895" stroke-width=".26"/>
<path d="M231.4 101.3l1 .5-.5 .5z" fill="#273895"/>
<path d="M231.4 101.3l1 .5-.5 .5z" fill="none" stroke="#273895" stroke-width=".26"/>
<path d="M230.3 102.3l1.1 .6-.5 .5z" fill="#273895"/>
<path d="M222.7 96.3l.8 .8 1.6-1.6 1.5 1.6 1.6-1.6 1.6 1.6 .8-.8M230.3 102.3l1.1 .6-.5 .5zM230.3 102.3l1.9 1.9M233.2 104.2h5.3" fill="none" stroke="#273895" stroke-width=".26"/>
<path d="M220 96.3h2.7M230.6 96.3h2.6M243.8 98.9v5.3M243.8 106.8v5.3" fill="none" stroke="#231f20" stroke-width=".26"/>
<path d="M241.1 104.2h5.3l-2.6 2.6z" fill="#273895"/>
<path d="M241.1 104.2h5.3l-2.6 2.6zM246.4 107.9l1.9 1.8" fill="none" stroke="#273895" stroke-width=".26"/>
<path d="M247.7 108.7l.6 1-1.1-.5z" fill="#273895"/>
<path d="M247.2 109.2l.5-.5 .6 1z" fill="none" stroke="#273895" stroke-width=".26"/>
<path d="M248.3 108.1l.5-.5 .5 1.1z" fill="#273895"/>
<path d="M241.1 106.8h5.3M247.5 106.8l1.8 1.9M248.3 108.1l.5-.5 .5 1.1z" fill="none" stroke="#273895" stroke-width=".26"/>
<path d="M214.8 109.4h-5.3v8h34.3v-5.3" fill="none" stroke="#2c3392" stroke-width=".26"/>
<circle cx="209.5" cy="117.4" r=".53" fill="#2c3392"/>
<circle cx="209.5" cy="117.4" r=".53" fill="none" stroke="#2c3392" stroke-width=".2"/>
<circle cx="209.5" cy="109.4" r=".53" fill="#2c3392"/>
<circle cx="209.5" cy="109.4" r=".53" fill="none" stroke="#2c3392" stroke-width=".2"/>
<path d="M235.9 112.1v5.3" fill="none" stroke="#2c3392" stroke-width=".26"/>
<circle cx="235.9" cy="117.4" r=".53" fill="#2c3392"/>
<circle cx="235.9" cy="117.4" r=".53" fill="none" stroke="#2c3392" stroke-width=".2"/>
<path d="M233.2 96.3h2.7v2.6" fill="none" stroke="#2c3392" stroke-width=".26"/>
<circle cx="235.9" cy="96.3" r=".53" fill="#2c3392"/>
<circle cx="235.9" cy="96.3" r=".53" fill="none" stroke="#2c3392" stroke-width=".2"/>
<path d="M235.9 96.3h7.9v2.6" fill="none" stroke="#2c3392" stroke-width=".26"/>
<circle cx="235.9" cy="96.3" r=".53" fill="#2c3392"/>
<circle cx="235.9" cy="96.3" r=".53" fill="none" stroke="#2c3392" stroke-width=".2"/>
<path d="M220 96.3h-10.5v7.9h5.3" fill="none" stroke="#2c3392" stroke-width=".26"/>
<circle cx="209.5" cy="104.2" r=".53" fill="#2c3392"/>
<circle cx="209.5" cy="104.2" r=".53" fill="none" stroke="#2c3392" stroke-width=".2"/>
<circle cx="209.5" cy="96.3" r=".53" fill="#2c3392"/>
<circle cx="209.5" cy="96.3" r=".53" fill="none" stroke="#2c3392" stroke-width=".2"/>
<path d="M156.8 130.5h2.6M162 130.5h2.7" fill="none" stroke="#231f20" stroke-width=".26"/>
<path d="M159.4 130.5h.8M160.2 128.4v4.2M161.2 128.4v4.2M161.2 130.5h.8" fill="none" stroke="#273895" stroke-width=".26"/>
<path d="M150.2 125.3h2.6M151.5 125.3v2.6" fill="none" stroke="#c2262e" stroke-width=".26"/>
<path d="M151.5 127.9v2.6h5.3M164.7 130.5h2.6" fill="none" stroke="#2c3392" stroke-width=".26"/>
<circle cx="167.3" cy="130.5" r=".53" fill="#2c3392"/>
<circle cx="167.3" cy="130.5" r=".53" fill="none" stroke="#2c3392" stroke-width=".2"/>
<path d="M11.3 200.8v5.7h1.2l.4-.3a1.06 1.06 0 0 0 .9-1.4l-.1-.7-1 .4v-.5l.3-.6-.9-.4 .6-.4a.76 .76 0 0 0 .6-1l.1-.3 .2 .1a1.77 1.77 0 0 0 1.7 .9l.5 .2-.9 .7 .5 .6 .1 .4-1.1-.2 .3 1v1l.9 .5h.9v-5.7zM11.2 200.7h5.4v5.9h-1.2l-.9-.5v-1l-.3-1.1 .1-.1 1 .1-.6-.8 .8-.7-.5-.1a.88 .88 0 0 1-1.1-.6l-.4-.3v.2a.78 .78 0 0 1-.6 1l-.6 .3 .9 .4-.4 .9 1-.4a2.42 2.42 0 0 1-.1 2.2l-1.2 .5-1.3-.1z" fill="#000"/>
<text font-size="8.5" fill="#231f20" x="72.2" y="16.2">Orangutan SVP Schematic Diagram</text>
<text font-size="6.3" fill="#231f20" x="93.4" y="26.4">Motor Drive and Current Sensing</text>
<g font-size="3.5" fill="#231f20">
<text x="128.3" y="205.4">page 2 of 6</text>
<text x="212.6" y="205.4">Orangutan SVP Schematic Diagram</text>
</g>
<g font-size="3.2" fill="#231f20">
<text x="19.2" y="203.3">© 2009 Pololu Corporation</text>
<text x="19.2" y="206.8">http://www.pololu.com/</text>
</g>
<g font-size="2.6" fill="#c2262e">
<text x="81.1" y="64.1">VBAT</text>
<text x="199.7" y="64.1">VBAT</text>
<text x="51.5" y="72">VCC</text>
<text x="96.4" y="72">VCC</text>
<text x="170.2" y="72">VCC</text>
<text x="215" y="72">VCC</text>
<text x="24.9" y="82.5">PWM1</text>
<text x="143.6" y="82.5">PWM2</text>
<text x="24.9" y="87.8">DIR1</text>
<text x="143.6" y="87.8">DIR2</text>
<text x="38.3" y="93.1">VCC</text>
<text x="92.2" y="103.6">M1A</text>
<text x="210.8" y="103.6">M2A</text>
<text x="92.2" y="108.9">M1B</text>
<text x="210.8" y="108.9">M2B</text>
<text x="30.4" y="124.7">VCC</text>
<text x="101.6" y="122.1">VCC</text>
<text x="149.1" y="124.7">VCC</text>
<text x="220.3" y="122.1">VCC</text>
<text x="122.5" y="135.3">CS1</text>
<text x="134.4" y="135.3">CS2</text>
<text x="242.5" y="135.3">CS2</text>
</g>
<g font-size="2.6" fill="#2c3392">
<text x="88.2" y="61.4">JP20</text>
<text x="97.3" y="61.4">Power Connect</text>
<text x="97.4" y="65.4">short on bottom layer</text>
<text x="206.9" y="61.2">JP21 Power Connect</text>
<text x="216.1" y="65.4">short on bottom layer</text>
<text x="61.8" y="74.6">U2</text>
<text x="68.4" y="74.6">TB6612FNG</text>
<text x="180.5" y="74.6">U5</text>
<text x="187.1" y="74.6">TB6612FNG</text>
<text x="102.7" y="94.4">R10</text>
<text x="109" y="94.4">4.7k</text>
<text x="221.4" y="94.4">R16</text>
<text x="228.2" y="94.4">4.7k</text>
<text x="42.1" y="99.7">U3A</text>
<text x="98.8" y="101">J2</text>
<text x="129.1" y="101">D4</text>
<text x="160.7" y="99.7">U3B</text>
<text x="217.4" y="101">J3</text>
<text x="107.7" y="107.6">D3</text>
<text x="129.1" y="103.6">RED</text>
<text x="226.4" y="107.6">D5</text>
<text x="249" y="102.3">D6</text>
<text x="249" y="104.9">RED</text>
<text x="107.7" y="110.2">GREEN</text>
<text x="226.4" y="110.2">GREEN</text>
<text x="98.8" y="114.7">M1</text>
<text x="217.4" y="114.7">M2</text>
<text x="125.1" y="122.1">JP22</text>
<text x="133" y="121.9">Current Sense</text>
<text x="36.8" y="127.3">C240.1 uF</text>
<text x="59.2" y="128.7">R11</text>
<text x="64.5" y="128.7">10k</text>
<text x="109.3" y="127.3">U4A</text>
<text x="109.3" y="130">LMV358</text>
<text x="155.4" y="127.3">C25</text>
<text x="162" y="127.3">0.1 uF</text>
<text x="177.1" y="128.7">R17</text>
<text x="183.1" y="128.7">10k</text>
<text x="226.6" y="127.3">U4B</text>
<text x="226.6" y="130">LMV358</text>
<text x="64.5" y="137.9">C2</text>
<text x="183.1" y="137.9">C3</text>
<text x="42.4" y="141.9">0.05</text>
<text x="42.4" y="139.2">R12</text>
<text x="55.8" y="141.9">0.05</text>
<text x="55.8" y="139.2">R13</text>
<text x="64.5" y="140.5">0.1 uF</text>
<text x="160.8" y="141.9">0.05</text>
<text x="160.8" y="139.2">R18</text>
<text x="174.4" y="141.9">0.05</text>
<text x="174.4" y="139.2">R19</text>
<text x="183.1" y="140.5">0.1 uF</text>
<text x="76.4" y="144.5">R14</text>
<text x="82.9" y="144.5">10k</text>
<text x="195" y="144.5">R20</text>
<text x="201.6" y="144.5">10k</text>
<text x="106.7" y="152.4">R15</text>
<text x="112.7" y="152.4">330k</text>
<text x="225.4" y="152.4">R21</text>
<text x="231.9" y="152.4">330k</text>
</g>
<g font-size="2.6" fill="#231f20">
<text x="89.9" y="64.2" transform="rotate(90 89.9 64.2)">1</text>
<text x="92.6" y="64.2" transform="rotate(90 92.6 64.2)">2</text>
<text x="208.4" y="64.4" transform="rotate(90 208.4 64.4)">1</text>
<text x="211.1" y="64.4" transform="rotate(90 211.1 64.4)">2</text>
<text x="57.4" y="77.3">19</text>
<text x="87.4" y="77.3">24</text>
<text x="176.1" y="77.3">19</text>
<text x="206.1" y="77.3">24</text>
<text x="57.4" y="82.5">23</text>
<text x="63.2" y="78.6">STBY</text>
<text x="63.2" y="83.8">PWMA</text>
<text x="79.1" y="83.8">VM3</text>
<text x="79.1" y="81.2">VM2</text>
<text x="79.4" y="78.6">VM1</text>
<text x="87.4" y="82.8">14</text>
<text x="87.4" y="80.1">13</text>
<text x="176.1" y="82.5">23</text>
<text x="181.8" y="78.6">STBY</text>
<text x="181.8" y="83.8">PWMA</text>
<text x="197.7" y="83.8">VM3</text>
<text x="197.7" y="81.2">VM2</text>
<text x="198.1" y="78.6">VM1</text>
<text x="206.1" y="80.1">13</text>
<text x="206.1" y="82.8">14</text>
<text x="57.4" y="85.4">15</text>
<text x="63.2" y="86.5">PWMB</text>
<text x="80" y="89.1">Vcc</text>
<text x="87.7" y="87.8">20</text>
<text x="176.1" y="85.4">15</text>
<text x="181.8" y="86.5">PWMB</text>
<text x="198.6" y="89.1">Vcc</text>
<text x="206.1" y="87.8">20</text>
<text x="57.4" y="93.3">17</text>
<text x="57.4" y="90.4">21</text>
<text x="63.2" y="94.4">BIN1</text>
<text x="63.2" y="91.8">AIN1</text>
<text x="87.7" y="95.7">1</text>
<text x="176.1" y="93.3">17</text>
<text x="176.1" y="90.4">21</text>
<text x="181.8" y="94.4">BIN1</text>
<text x="181.8" y="91.8">AIN1</text>
<text x="206.3" y="95.7">1</text>
<text x="38.2" y="97.4" transform="rotate(90 38.2 97.4)">5</text>
<text x="57.4" y="101">22</text>
<text x="79.6" y="99.7">AO1</text>
<text x="79.6" y="97">AO1</text>
<text x="87.4" y="101.2">11</text>
<text x="87.7" y="98.6">2</text>
<text x="176.1" y="101">22</text>
<text x="198.2" y="99.7">AO1</text>
<text x="198.2" y="97">AO1</text>
<text x="206.1" y="101.2">11</text>
<text x="206.3" y="98.6">2</text>
<text x="34.8" y="103.6">1</text>
<text x="41.5" y="107.8" transform="rotate(90 41.5 107.8)">2</text>
<text x="49.7" y="103.6">6</text>
<text x="57.4" y="103.9">16</text>
<text x="63.2" y="104.9">BIN2</text>
<text x="63.2" y="102.3">AIN2</text>
<text x="79.6" y="104.9">BO1</text>
<text x="79.6" y="102.3">BO1</text>
<text x="87.4" y="103.9">12</text>
<text x="100.6" y="104.9">1</text>
<text x="153.5" y="103.6">3</text>
<text x="168.4" y="103.6">4</text>
<text x="176.1" y="103.9">16</text>
<text x="181.8" y="104.9">BIN2</text>
<text x="181.8" y="102.3">AIN2</text>
<text x="198.2" y="104.9">BO1</text>
<text x="198.2" y="102.3">BO1</text>
<text x="206.1" y="103.9">12</text>
<text x="219.3" y="104.9">1</text>
<text x="57.4" y="108.9">18</text>
<text x="63.2" y="110.2">GND</text>
<text x="79.2" y="112.8">AO2</text>
<text x="79.2" y="110.2">AO2</text>
<text x="87.7" y="111.8">6</text>
<text x="87.7" y="108.9">5</text>
<text x="100.6" y="110.2">2</text>
<text x="176.1" y="108.9">18</text>
<text x="181.8" y="110.2">GND</text>
<text x="197.9" y="112.8">AO2</text>
<text x="197.9" y="110.2">AO2</text>
<text x="206.3" y="111.8">6</text>
<text x="206.3" y="108.9">5</text>
<text x="219.3" y="110.2">2</text>
<text x="58.6" y="119.7">9</text>
<text x="58.6" y="117.1">4</text>
<text x="58.6" y="114.2">3</text>
<text x="63.2" y="118.1">PGND1</text>
<text x="63.2" y="115.5">PGND1</text>
<text x="79.2" y="118.1">BO2</text>
<text x="79.2" y="115.5">BO2</text>
<text x="87.7" y="117.1">8</text>
<text x="87.7" y="114.4">7</text>
<text x="177.2" y="119.7">9</text>
<text x="177.2" y="117.1">4</text>
<text x="177.2" y="114.2">3</text>
<text x="181.8" y="118.1">PGND1</text>
<text x="181.8" y="115.5">PGND1</text>
<text x="197.9" y="118.1">BO2</text>
<text x="197.9" y="115.5">BO2</text>
<text x="206.3" y="117.1">8</text>
<text x="206.3" y="114.4">7</text>
<text x="57.4" y="122.3">10</text>
<text x="63.2" y="120.8">PGND2</text>
<text x="63.2" y="123.4">PGND2</text>
<text x="126.7" y="125.3" transform="rotate(90 126.7 125.3)">1</text>
<text x="129.3" y="125.3" transform="rotate(90 129.3 125.3)">2</text>
<text x="176.1" y="122.3">10</text>
<text x="181.8" y="120.8">PGND2</text>
<text x="181.8" y="123.4">PGND2</text>
<text x="92.8" y="130">3</text>
<text x="98" y="131.3">+</text>
<text x="104.8" y="128.7" transform="rotate(90 104.8 128.7)">8</text>
<text x="211.5" y="130">5</text>
<text x="216.6" y="131.3">+</text>
<text x="103.1" y="136.6">Out A</text>
<text x="114" y="135.3">1</text>
<text x="221.3" y="136.6">Out B</text>
<text x="232.7" y="135.3">7</text>
<text x="92.8" y="140.5">2</text>
<text x="98" y="141.9">-</text>
<text x="104.9" y="141.7" transform="rotate(90 104.9 141.7)">4</text>
<text x="211.5" y="140.5">6</text>
<text x="216.6" y="141.9">-</text>
</g>
<text font-size="2.2" fill="#231f20" x="11.1" y="208.4">Pololu</text>
</svg>
